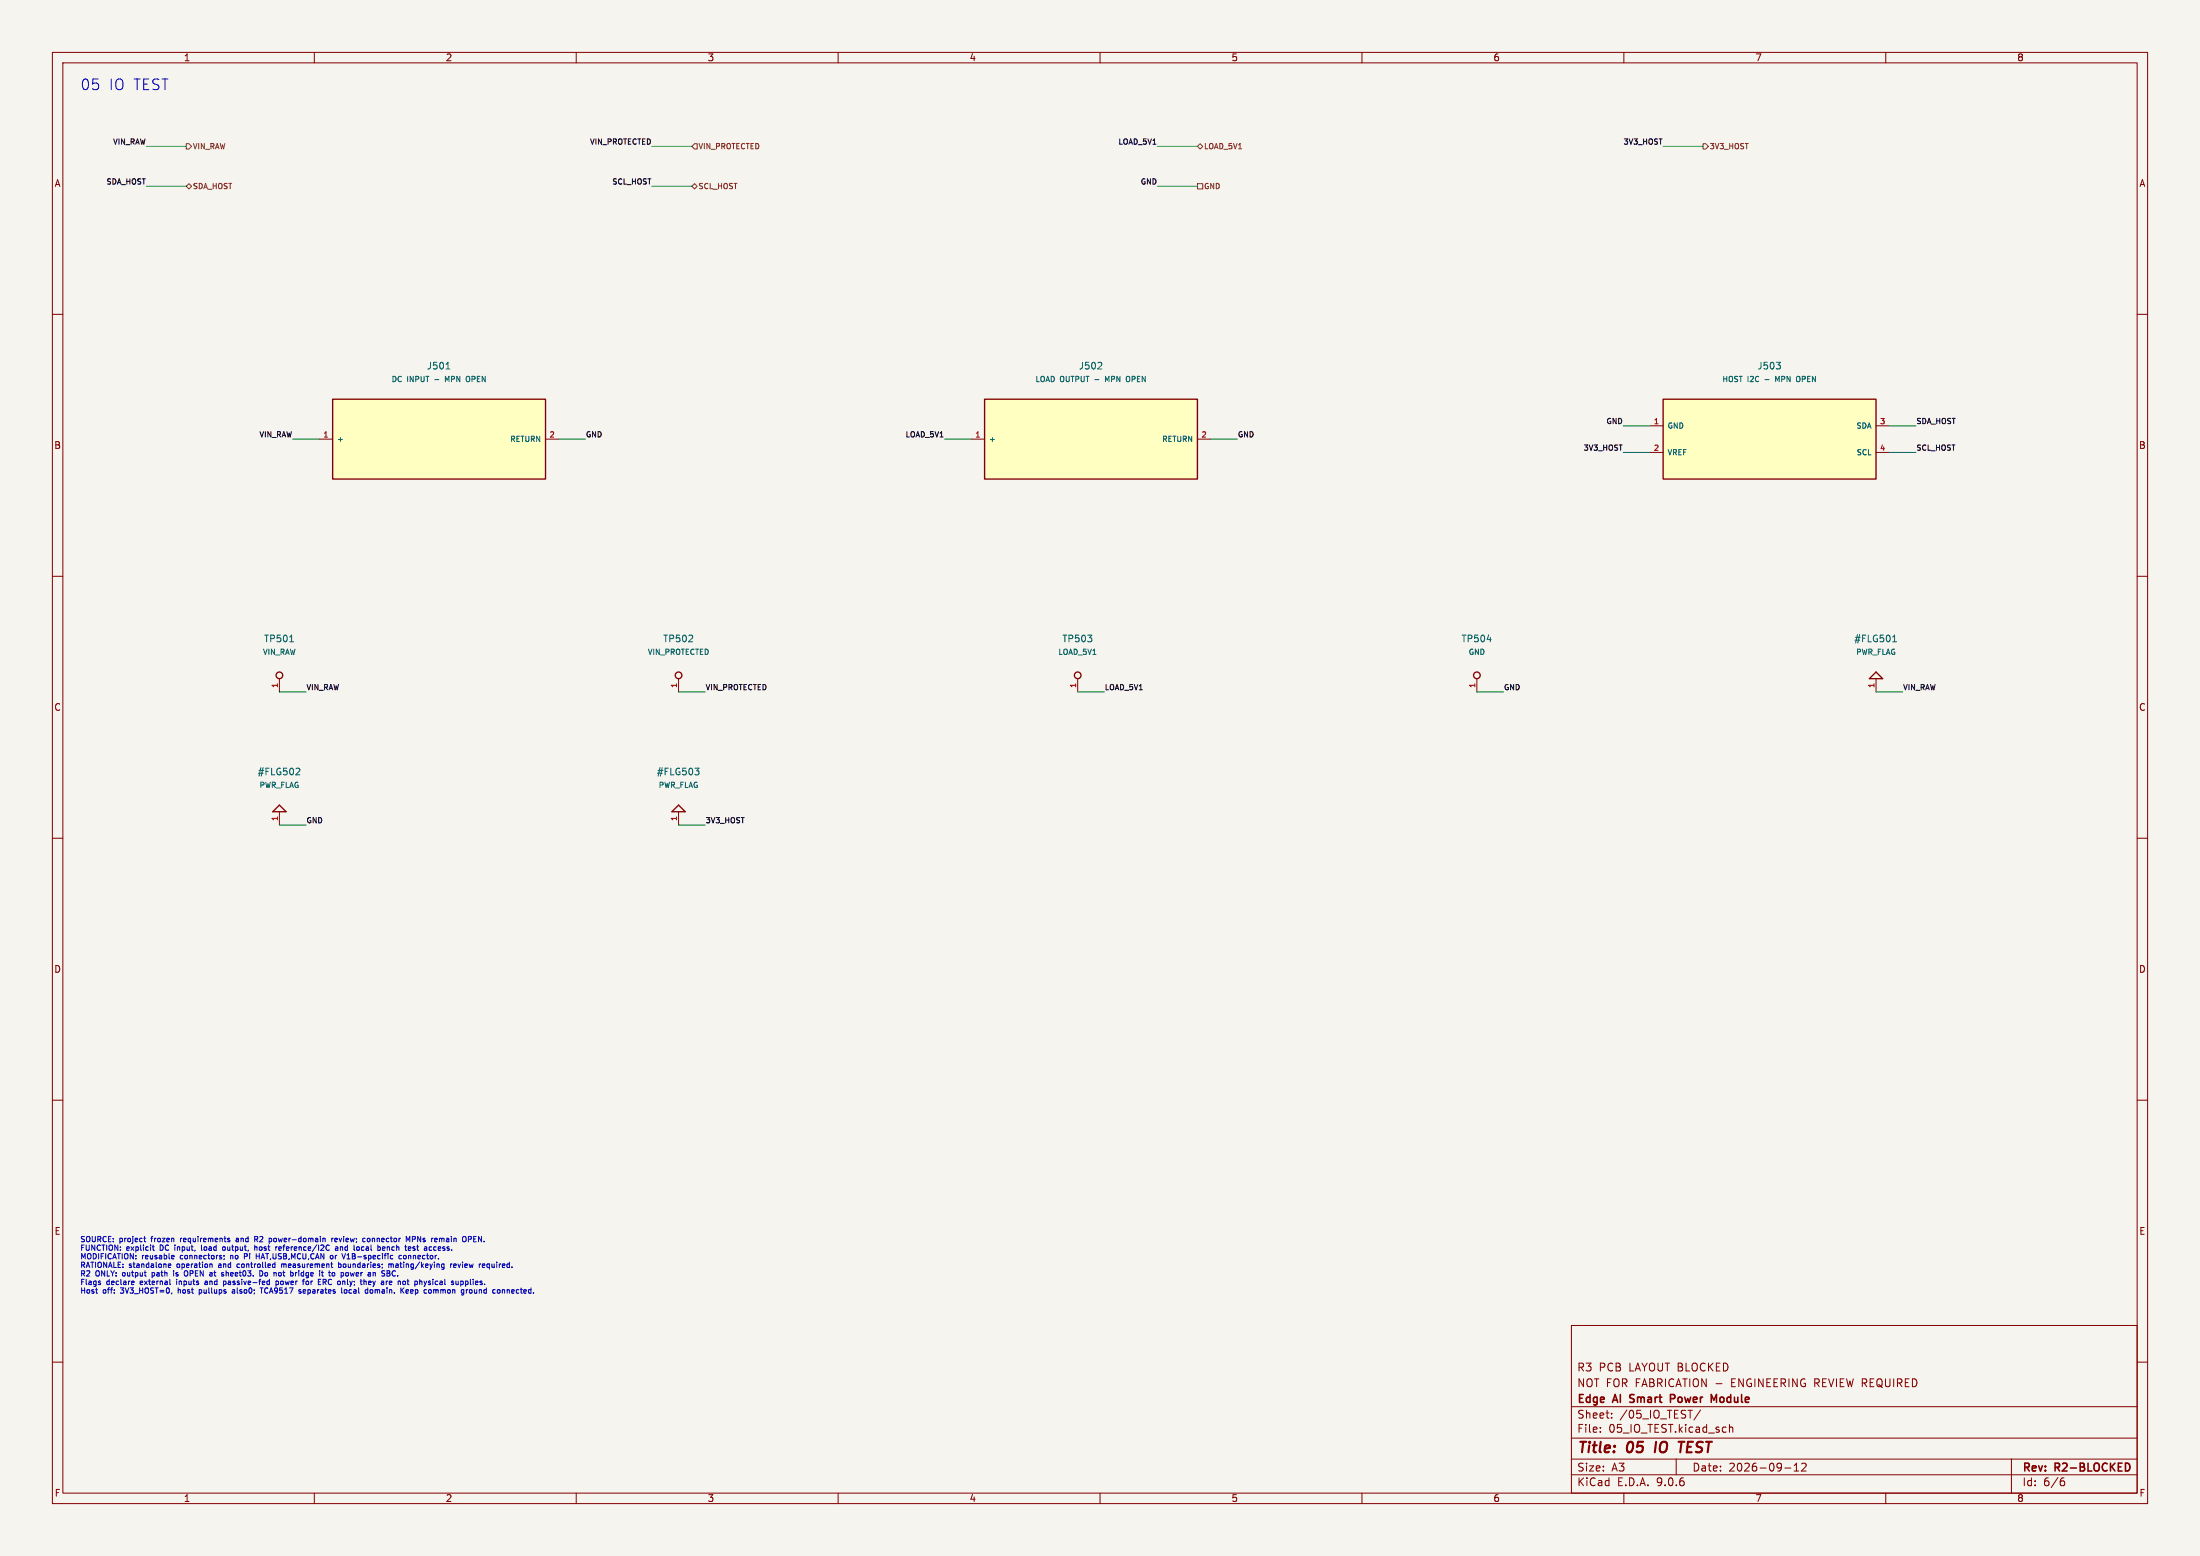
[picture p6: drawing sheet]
<svg xmlns="http://www.w3.org/2000/svg" width="420mm" height="297mm" viewBox="0 0 420 297" stroke-linecap="round" stroke-linejoin="round" font-family="sans-serif">
<path d="M0 0h420v297h-420z" fill="#f5f4ef" stroke="#f5f4ef" stroke-width=".19"/>
<g fill="none" stroke="#840000" stroke-width=".19">
<path d="M10 10h400v277h-400zM12 12h396v273h-396zM60 10v2M110 10v2M160 10v2M210 10v2M260 10v2M310 10v2M360 10v2M10 60h2M408 60h2M10 110h2"/>
<path d="M408 110h2M129.5 129.5v2.6M10 160h2M408 160h2M10 210h2M408 210h2M300 253h108v32h-108zM10 260h2M300 278.5h108M300 274.5h108M300 268.5h108M305.5 273.2v.2"/>
<path d="M305.5 272.5v.1M307.7 270.5v.2M307.7 269.8v.1M320 278.5v3M324.7 269.1l-1.3 1.9M330.2 271.9v1.5M330.2 272.5l.2-.1 .3 .1 .1 .9M342.5 279.7l.4-.4v1.5M343.9 279.4l.6-.1 .2 .1 .1 .3-.9 1.1h.9M384 278.5v6.5M408 260h2M60 285v2"/>
<path d="M110 285v2M160 285v2M210 285v2M260 285v2M300 281.5h108M310 285v2M340.7 280.2h1.2M342.5 280.8h.9M360 285v2M393.6 282.7h.4l.2 .2-.1 .5-.5 .2M394 282.1l-.4 .1"/>
</g>
<path d="M316.2 275.2l-.3 2M320.4 275.2h1.2M321 275.2l-.2 2" fill="none" stroke="#840000" stroke-width=".4"/>
<path d="M311.1 267.6l.2 .1M311.2 266.3v.5M319.6 266.3l-.7-.1v1.5M319.6 266.9l-.7 .1M326.7 266.2l.5 1.1 .5-1.1v1.5" fill="none" stroke="#840000" stroke-width=".3"/>
<circle cx="129.5" cy="128.9" r=".63" fill="none" stroke="#840000" stroke-width=".25"/>
<path d="M317.5 76.2h40.6v15.2h-40.6z" fill="#ffffc2"/>
<g fill="none" stroke="#840000" stroke-width=".25">
<path d="M317.5 76.2h40.6v15.2h-40.6zM128.3 154.9l1.2-1.2 1.3 1.2z"/>
<circle cx="205.7" cy="128.9" r=".63"/>
</g>
<path d="M315 81.3h2.5M315 86.4h2.5M358.1 81.3h2.6M358.1 86.4h2.6M205.7 129.5v2.6M129.5 154.9v2.6" fill="none" stroke="#840000" stroke-width=".19"/>
<path d="M339.1 69.2h.8l-.4 .4M339.3 72.6l-.3-.8v1.1M339.8 69.7l.1 .2-.1 .5M343.4 71.8l-.3 .1-.2 .3 .1 .5 .4 .2M132.7 146.6h.7l-.4 .5M133.2 147.1l.2 .3v.3l-.2 .2" fill="none" stroke="#006464" stroke-width=".19"/>
<path d="M188 76.2h40.6v15.2h-40.6z" fill="#ffffc2"/>
<g fill="none" stroke="#840000" stroke-width=".25">
<path d="M188 76.2h40.6v15.2h-40.6zM356.9 129.5l1.2-1.2 1.3 1.2zM52.1 154.9l1.2-1.2 1.3 1.2z"/>
<circle cx="53.3" cy="128.9" r=".63"/>
<circle cx="281.9" cy="128.9" r=".63"/>
</g>
<path d="M185.4 83.8h2.6M228.6 83.8h2.5M53.3 129.5v2.6M281.9 129.5v2.6M358.1 129.5v2.6M53.3 154.9v2.6" fill="none" stroke="#840000" stroke-width=".19"/>
<path d="M210.2 69.2l.1 .2v.3l-.8 .7h.8M211.4 72.6l-.4-.8v1.1M215.4 71.8l-.2 .1-.2 .3 .1 .5 .3 .2M55.3 122.5h.7M283.9 122.1h.8M361.3 122.5h.7M361.4 121.5l.3-.3v1.3M57 146.6l.2 .3v.3l-.7 .7h.7" fill="none" stroke="#006464" stroke-width=".19"/>
<path d="M63.5 76.2h40.6v15.2h-40.6z" fill="#ffffc2"/>
<path d="M63.5 76.2h40.6v15.2h-40.6z" fill="none" stroke="#840000" stroke-width=".25"/>
<path d="M61 83.8h2.5M104.1 83.8h2.6" fill="none" stroke="#840000" stroke-width=".19"/>
<path d="M85.2 70.4h.7M85.4 72.6l-.4-.8v1.1M89.4 71.8l-.3 .1-.1 .3v.5l.4 .2" fill="none" stroke="#006464" stroke-width=".19"/>
<path d="M35.6 35.6l.5-.5 .5 .5-.5 .5zM35.6 27.4h.5l.5 .5-.5 .5h-.5zM132.6 27.4h.5v1h-.5l-.5-.5zM132.6 35.1l.5 .5-.5 .5-.5-.5zM228.6 35.1h1v1h-1zM228.6 27.9l.5-.5 .5 .5-.5 .5zM325.1 27.4h.5l.5 .5-.5 .5h-.5z" fill="none" stroke="#725600" stroke-width=".19"/>
<g fill="none" stroke="#009600" stroke-width=".19">
<path d="M27.9 27.9h7.7M27.9 35.6h7.7M124.5 27.9h7.6M124.5 35.6h7.6M221 27.9h7.6M221 35.6h7.6M317.5 27.9h7.6M55.9 83.8h5.1M106.7 83.8h5.1M180.3 83.8h5.1M231.1 83.8h5.1M309.9 86.4h5.1"/>
<path d="M309.9 81.3h5.1M360.7 86.4h5.1M360.7 81.3h5.1M53.3 132.1h5.1M129.5 132.1h5.1M205.7 132.1h5.1M281.9 132.1h5.1M358.1 132.1h5.1M53.3 157.5h5.1M129.5 157.5h5.1"/>
</g>
<g fill="none" stroke="#0000c2" stroke-width=".19">
<path d="M27.4 236.3h.4M27.6 236v.9l.2 .1M29.1 238h.4M29.2 237.6v.9l.3 .2M32.9 239.6l.3 .1v.2l-.4 .1M33.4 238v.7M34.5 236.3v.7M34.5 236.4v.1M38.5 237.6v.9l.1 .2M42.5 238.2l.1 .4 .2 .1 .2-.2M42.8 239.7v.1M43.5 236.4h.3"/>
<path d="M43.5 236.6l.4 .2-.1 .2h-.3M44 239.6v.7M45.4 236.3l-.3 .1M45.4 236.6l-.4 .2 .1 .2h.3M46.6 239.3v1M48.6 237.6v1.1M48.6 238.1l.4-.1 .1 .7M48.9 236.5l.3 .5M48.9 239.8h.6M49.2 236.2l-.2-.2h-.4v1M49.2 236.3l-.2 .2h-.4M51.8 236.4l.1 .1-.1 .5"/>
<path d="M53.2 238.1l.1 .5h.4M53.7 238.2l-.5 .1M61.9 236.3l.2 .2v.5M63.2 239.6l.4 .2-.1 .4-.3 .1M63.3 236.3v.7M63.6 236.3l-.3 .2M64.1 238h.3M64.4 236.5l-.1-.2-.4 .2 .1 .5h.4M64.4 236.6l-.5 .1M64.5 238.2l-.5 .2 .2 .3 .3-.1M64.5 238.1v.6M65 238v.7"/>
<path d="M65.3 239.3l.3 1 .3-1M68.6 238.1l-.1 .5M69 238.1v.4l.2 .2M69.4 236.3l.3 .1M69.7 237h-.3M70.5 236.4l-.2-.1-.2 .2 .1 .5h.3M73 238.3l.5-.1-.1-.2h-.2l-.2 .1 .1 .5h.3M76.6 239.7l-.3-.1-.1 .2 .1 .4h.3M77.5 239.7l-.3-.1-.2 .2 .1 .4h.4M77.6 236l.3 .7 .3-.7v1M79.2 238h-.2l-.2 .1 .1 .2 .3 .1v.2h-.4M79.2 236.1l-.5-.1v1"/>
<path d="M79.2 236.5h-.5M83.3 238h-.3l-.2 .2 .1 .4h.4M83.9 236.3v.7M84.3 236.4h-.4M89.4 236.5h.5v-.4l-.5-.1v1M18.5 246.8h.1M19.1 244.9l.1 .1-.1 .2M19.1 244.5l.1 .1M25.5 245.2h-.2M25.6 244.8l-.5 .1M29 242.9v1M29 243.5l.1 .1"/>
<path d="M29.1 242.9h-.1M32.1 241.6l.5-.1v-.2h-.3l-.2 .1 .1 .5h.4M32.4 244.2v.9l.2 .1M33.1 242.6h.1M33.1 242.9v.7M33.2 240.2l-.3 .1M33.7 244.5v.7M34 245.8v1M35.2 243.4l.2 .2 .4-.2M38 246.8h.3M38 246.2v1M39.4 244.5l-.3 .1"/>
<path d="M39.5 244.8l-.4 .2v.2h.4M40.5 241.4v.5M41.8 241.6v.3M42.3 240v.2M42.7 244.6l.3-.1 .2 .2-.1 .5h-.4M42.7 244.5v1M42.8 240.2l-.1 .2M43.2 242.6v1M43.4 242.9l-.2 .1M44.8 246.4l-.5 .2 .2 .2h.3M44.8 246.3v.5M45.6 241.3l-.4 .1 .1 .4 .3 .1"/>
<path d="M49.6 242.6v1l.5-.2v-.6M49.9 245.8v1M51 242.9h-.2l-.2 .2 .1 .4h.3M51.1 244.5l.3 .1M51.4 245.2h-.3M51.4 244.2v1M52.7 244.6l.3-.1 .2 .2-.1 .5h-.4M52.7 244.5v1M53.5 242.9l.2 .2v.3l-.2 .2M53.8 241.3v.6M54.2 241.4v.5M56.6 242.9h.1"/>
<path d="M57 242.9v.7M57.3 246.5l.2 .1-.2 .2M57.9 246.3v.5h.3M57.9 244.3v.9M58.4 246.4l-.5 .1M58.4 244.7l.1 .5h.3M61.9 244.7l.4 .5M62.2 244.2h-.5v1M62.2 244.7h-.5M62.7 242.9h.4M62.9 242.6v.8l.2 .2M64.6 241.3h.3l.2 .1-.1 .5h-.4"/>
<path d="M64.6 240.9v1M65.2 245.8v.9l.2 .1M66 246.2l-.3 .2 .1 .4h.3l.1-.4M66.2 240.3h.6M67.6 242.9l-.2 .7-.1-.5-.2 .5M69.9 244.7v.5M70.3 244.7l.1 .5h.3M70.6 246.4v.2l.2 .2 .3-.1 .1-.3M70.8 244.8l-.5 .1M72.9 243.5l.4 .1M73.1 243l.2 .1M74.2 241.3v.6"/>
<path d="M74.3 244.9l.5-.1v-.2l-.3-.1-.2 .2 .1 .5h.4M74.4 242.7l-.2-.1h-.3v1M74.7 241.4v.5M75.1 241.4v.5M75.3 242.6l-.4 .2M75.9 243.5v.1M76.7 246.3l.4 .5M77.1 245.8l-.6 .6M77.5 246.5l.5-.1-.1-.2h-.2l-.2 .1 .1 .5h.3M77.7 244.5h.4M77.8 244.2v.9l.3 .1M80.9 244.5l.3 .7"/>
<path d="M81.2 245.2l-.1 .2M81.4 244.5l-.2 .7M82.8 246.2v.6M86 241.3v.6M86.3 241.3l-.3 .1M86.6 241.6l.5-.1-.1-.2h-.2l-.2 .1 .1 .5h.3M88 244.6l.3-.1 .1 .2-.1 .5h-.3M88 244.5v1M88.9 245.2h.3M88.9 244.5v1M89.2 244.5l-.3 .1M89.6 246.4v.2l.2 .2 .3-.1v-.3"/>
<path d="M92.2 241.3h.3l.1 .2-.5 .1M92.5 241.9h-.3M93.1 241.3l-.2 .1v.3l.2 .2M95.9 246.3l.4-.1v.6M95.9 246.2v.6"/>
</g>
<g font-size="2.8" fill="#0000c2">
<text x="15.2" y="17.5">05</text>
<text x="20.7" y="17.5">IO TEST</text>
</g>
<g font-size="2.8" fill="#840000">
<text x="301" y="277.9">Title:</text>
<text x="310.6" y="277.9">05</text>
<text x="316.8" y="277.9">IO</text>
<text x="322.2" y="277.9">TEST</text>
</g>
<g font-size="2.1" fill="#840000">
<text x="301" y="262">R3</text>
<text x="305.2" y="262">PCB</text>
<text x="311" y="262">LAYOUT BLOCKED</text>
<text x="301" y="268.2">Edge</text>
<text x="301" y="265">NOT FOR FABRICATION -</text>
<text x="308.1" y="268.2">AI</text>
<text x="311.8" y="268.2">Smart</text>
<text x="320.1" y="268.2">Power</text>
<text x="328.5" y="268.2">Module</text>
<text x="330.8" y="265">ENGINEERING REVIEW REQUIRED</text>
<text x="301" y="273.7">File:</text>
<text x="301" y="271">Sheet:</text>
<text x="307.1" y="273.7">05_IO_TEST.kicad_sch</text>
<text x="309.2" y="271">/05_IO_TEST/</text>
<text x="301" y="281.1">Size:</text>
<text x="307.6" y="281.1">A3</text>
<text x="323" y="281.1">Date:</text>
<text x="330" y="281.1">2026-09-12</text>
<text x="386" y="281.3">Rev:</text>
<text x="392.4" y="281.3">R2-BLOCKED</text>
<text x="301" y="283.9">KiCad</text>
<text x="308.7" y="283.9">E.D.A.</text>
<text x="316.3" y="283.9">9.0.6</text>
<text x="386" y="283.9">Id:</text>
<text x="390.1" y="283.9">6/6</text>
</g>
<g font-size="1.8" fill="#840000">
<text x="35" y="11.9">1</text>
<text x="85" y="11.9">2</text>
<text x="135" y="11.9">3</text>
<text x="185" y="11.9">4</text>
<text x="235" y="11.9">5</text>
<text x="285" y="11.9">6</text>
<text x="335" y="11.9">7</text>
<text x="385" y="11.9">8</text>
<text x="10.3" y="35.9">A</text>
<text x="408.3" y="35.9">A</text>
<text x="10.3" y="85.9">B</text>
<text x="408.2" y="85.9">B</text>
<text x="10.3" y="135.9">C</text>
<text x="408.2" y="135.9">C</text>
<text x="10.3" y="185.9">D</text>
<text x="408.2" y="185.9">D</text>
<text x="10.3" y="235.9">E</text>
<text x="408.3" y="235.9">E</text>
<text x="10.3" y="285.9">F</text>
<text x="35" y="286.9">1</text>
<text x="85" y="286.9">2</text>
<text x="135" y="286.9">3</text>
<text x="185" y="286.9">4</text>
<text x="235" y="286.9">5</text>
<text x="285" y="286.9">6</text>
<text x="335" y="286.9">7</text>
<text x="385" y="286.9">8</text>
<text x="408.3" y="285.9">F</text>
</g>
<g font-size="1.8" fill="#006464">
<text x="81.4" y="70.7">J501</text>
<text x="205.9" y="70.7">J502</text>
<text x="335.4" y="70.7">J503</text>
<text x="50.3" y="122.8">TP501</text>
<text x="126.5" y="122.8">TP502</text>
<text x="202.7" y="122.8">TP503</text>
<text x="278.9" y="122.8">TP504</text>
<text x="353.9" y="122.8">#FLG501</text>
<text x="49.1" y="148.2">#FLG502</text>
<text x="125.3" y="148.2">#FLG503</text>
</g>
<g font-size="1.4" fill="#0f0f0f">
<text x="21.4" y="27.7">VIN_RAW</text>
<text x="112.5" y="27.7">VIN_PROTECTED</text>
<text x="213.4" y="27.7">LOAD_5V1</text>
<text x="309.8" y="27.7">3V3_HOST</text>
<text x="20.2" y="35.3">SDA_HOST</text>
<text x="116.8" y="35.3">SCL_HOST</text>
<text x="217.6" y="35.3">GND</text>
<text x="49.4" y="83.5">VIN_RAW</text>
<text x="111.8" y="83.5">GND</text>
<text x="172.7" y="83.5">LOAD_5V1</text>
<text x="236.2" y="83.5">GND</text>
<text x="306.5" y="81">GND</text>
<text x="365.8" y="81">SDA_HOST</text>
<text x="302.2" y="86.1">3V3_HOST</text>
<text x="365.8" y="86.1">SCL_HOST</text>
<text x="58.4" y="131.8">VIN_RAW</text>
<text x="134.6" y="131.8">VIN_PROTECTED</text>
<text x="210.8" y="131.8">LOAD_5V1</text>
<text x="287" y="131.8">GND</text>
<text x="363.2" y="131.8">VIN_RAW</text>
<text x="58.4" y="157.2">GND</text>
<text x="134.6" y="157.2">3V3_HOST</text>
</g>
<g font-size="1.4" fill="#725600">
<text x="36.7" y="28.7">VIN_RAW</text>
<text x="133.2" y="28.7">VIN_PROTECTED</text>
<text x="229.8" y="28.7">LOAD_5V1</text>
<text x="326.3" y="28.7">3V3_HOST</text>
<text x="36.7" y="36.3">SDA_HOST</text>
<text x="133.2" y="36.3">SCL_HOST</text>
<text x="229.8" y="36.3">GND</text>
</g>
<g font-size="1.4" fill="#006464">
<text x="74.6" y="73.1">DC</text>
<text x="77.7" y="73.1">INPUT</text>
<text x="83.1" y="73.1">-</text>
<text x="85.4" y="73.1">MPN</text>
<text x="89.7" y="73.1">OPEN</text>
<text x="197.6" y="73.1">LOAD OUTPUT -</text>
<text x="211.4" y="73.1">MPN</text>
<text x="215.7" y="73.1">OPEN</text>
<text x="328.7" y="73.1">HOST I2C</text>
<text x="337.1" y="73.1">-</text>
<text x="339.4" y="73.1">MPN</text>
<text x="343.6" y="73.1">OPEN</text>
<text x="318.3" y="82">GND</text>
<text x="354.3" y="82">SDA</text>
<text x="64.3" y="84.6">+</text>
<text x="97.3" y="84.6">RETURN</text>
<text x="188.7" y="84.6">+</text>
<text x="221.7" y="84.6">RETURN</text>
<text x="318.3" y="87.1">VREF</text>
<text x="354.3" y="87.1">SCL</text>
<text x="50.1" y="125.2">VIN_RAW</text>
<text x="123.6" y="125.2">VIN_PROTECTED</text>
<text x="201.9" y="125.2">LOAD_5V1</text>
<text x="280.3" y="125.2">GND</text>
<text x="354.2" y="125.2">PWR_FLAG</text>
<text x="49.4" y="150.6">PWR_FLAG</text>
<text x="125.6" y="150.6">PWR_FLAG</text>
</g>
<g font-size="1.4" fill="#a90000">
<text x="61.6" y="83.6">1</text>
<text x="104.8" y="83.6">2</text>
<text x="186.1" y="83.6">1</text>
<text x="229.3" y="83.6">2</text>
<text x="315.6" y="81">1</text>
<text x="358.8" y="81">3</text>
<text x="315.6" y="86.1">2</text>
<text x="358.8" y="86.1">4</text>
<text x="53.1" y="131.4" transform="rotate(-90 53.1 131.4)">1</text>
<text x="129.3" y="131.4" transform="rotate(-90 129.3 131.4)">1</text>
<text x="205.5" y="131.4" transform="rotate(-90 205.5 131.4)">1</text>
<text x="281.7" y="131.4" transform="rotate(-90 281.7 131.4)">1</text>
<text x="357.9" y="131.4" transform="rotate(-90 357.9 131.4)">1</text>
<text x="53.1" y="156.8" transform="rotate(-90 53.1 156.8)">1</text>
<text x="129.3" y="156.8" transform="rotate(-90 129.3 156.8)">1</text>
</g>
<g font-size="1.4" fill="#0000c2">
<text x="15.2" y="237.4">SOURCE:</text>
<text x="15.2" y="239.1">FUNCTION:</text>
<text x="22.8" y="237.4">project</text>
<text x="24.2" y="239.1">explicit</text>
<text x="29.1" y="237.4">frozen</text>
<text x="30.7" y="239.1">DC</text>
<text x="33.8" y="239.1">input,</text>
<text x="34.9" y="237.4">requirements</text>
<text x="39.1" y="239.1">load</text>
<text x="43.5" y="239.1">output,</text>
<text x="45.8" y="237.4">and</text>
<text x="49.6" y="237.4">R2</text>
<text x="49.8" y="239.1">host</text>
<text x="52.6" y="237.4">power-domain</text>
<text x="54.1" y="239.1">reference/I2C</text>
<text x="64.8" y="237.4">review;</text>
<text x="65.7" y="239.1">and</text>
<text x="69.5" y="239.1">local</text>
<text x="71" y="237.4">connector</text>
<text x="74.3" y="239.1">bench</text>
<text x="79.5" y="237.4">MPNs</text>
<text x="79.9" y="239.1">test</text>
<text x="83.7" y="239.1">access.</text>
<text x="84.6" y="237.4">remain</text>
<text x="90.8" y="237.4">OPEN.</text>
<text x="15.2" y="240.7">MODIFICATION:</text>
<text x="15.2" y="242.4">RATIONALE: standalone</text>
<text x="15.2" y="244">R2</text>
<text x="15.2" y="245.6">Flags</text>
<text x="18.3" y="244">ONLY:</text>
<text x="20.3" y="245.6">declare</text>
<text x="23.6" y="244">output</text>
<text x="27" y="245.6">external</text>
<text x="27.1" y="240.7">reusable</text>
<text x="29.5" y="244">path</text>
<text x="33.8" y="244">is</text>
<text x="34" y="242.4">operation</text>
<text x="34.1" y="245.6">inputs</text>
<text x="34.6" y="240.7">connectors;</text>
<text x="36.2" y="244">OPEN</text>
<text x="39.8" y="245.6">and</text>
<text x="41.2" y="244">at</text>
<text x="42.2" y="242.4">and</text>
<text x="43.6" y="245.6">passive-fed</text>
<text x="43.8" y="244">sheet03.</text>
<text x="44.5" y="240.7">no</text>
<text x="46" y="242.4">controlled</text>
<text x="47.3" y="240.7">Pi</text>
<text x="49.8" y="240.7">HAT,USB,MCU,CAN</text>
<text x="51.3" y="244">Do</text>
<text x="53.9" y="245.6">power</text>
<text x="54.2" y="244">not</text>
<text x="54.7" y="242.4">measurement</text>
<text x="57.7" y="244">bridge</text>
<text x="59.3" y="245.6">for</text>
<text x="62.5" y="245.6">ERC</text>
<text x="63.5" y="244">it</text>
<text x="64.3" y="240.7">or</text>
<text x="65.6" y="244">to</text>
<text x="65.8" y="242.4">boundaries;</text>
<text x="66.4" y="245.6">only;</text>
<text x="66.9" y="240.7">V1B-specific</text>
<text x="68.1" y="244">power</text>
<text x="71.1" y="245.6">they</text>
<text x="73.5" y="244">an</text>
<text x="75.3" y="245.6">are</text>
<text x="75.7" y="242.4">mating/keying</text>
<text x="77.9" y="240.7">connector.</text>
<text x="78.7" y="245.6">not</text>
<text x="82.2" y="245.6">physical</text>
<text x="87.7" y="242.4">review</text>
<text x="89.4" y="245.6">supplies.</text>
<text x="93.4" y="242.4">required.</text>
<text x="15.2" y="247.3">Host</text>
<text x="19.7" y="247.3">off:</text>
<text x="23.2" y="247.3">3V3_HOST=0,</text>
<text x="34.4" y="247.3">host</text>
<text x="38.7" y="247.3">pullups</text>
<text x="45.3" y="247.3">also0;</text>
<text x="51" y="247.3">TCA9517</text>
<text x="58.5" y="247.3">separates</text>
<text x="66.9" y="247.3">local</text>
<text x="71.7" y="247.3">domain.</text>
<text x="78.7" y="247.3">Keep</text>
<text x="83.4" y="247.3">common</text>
<text x="90.8" y="247.3">ground</text>
<text x="97.1" y="247.3">connected.</text>
</g>
</svg>
